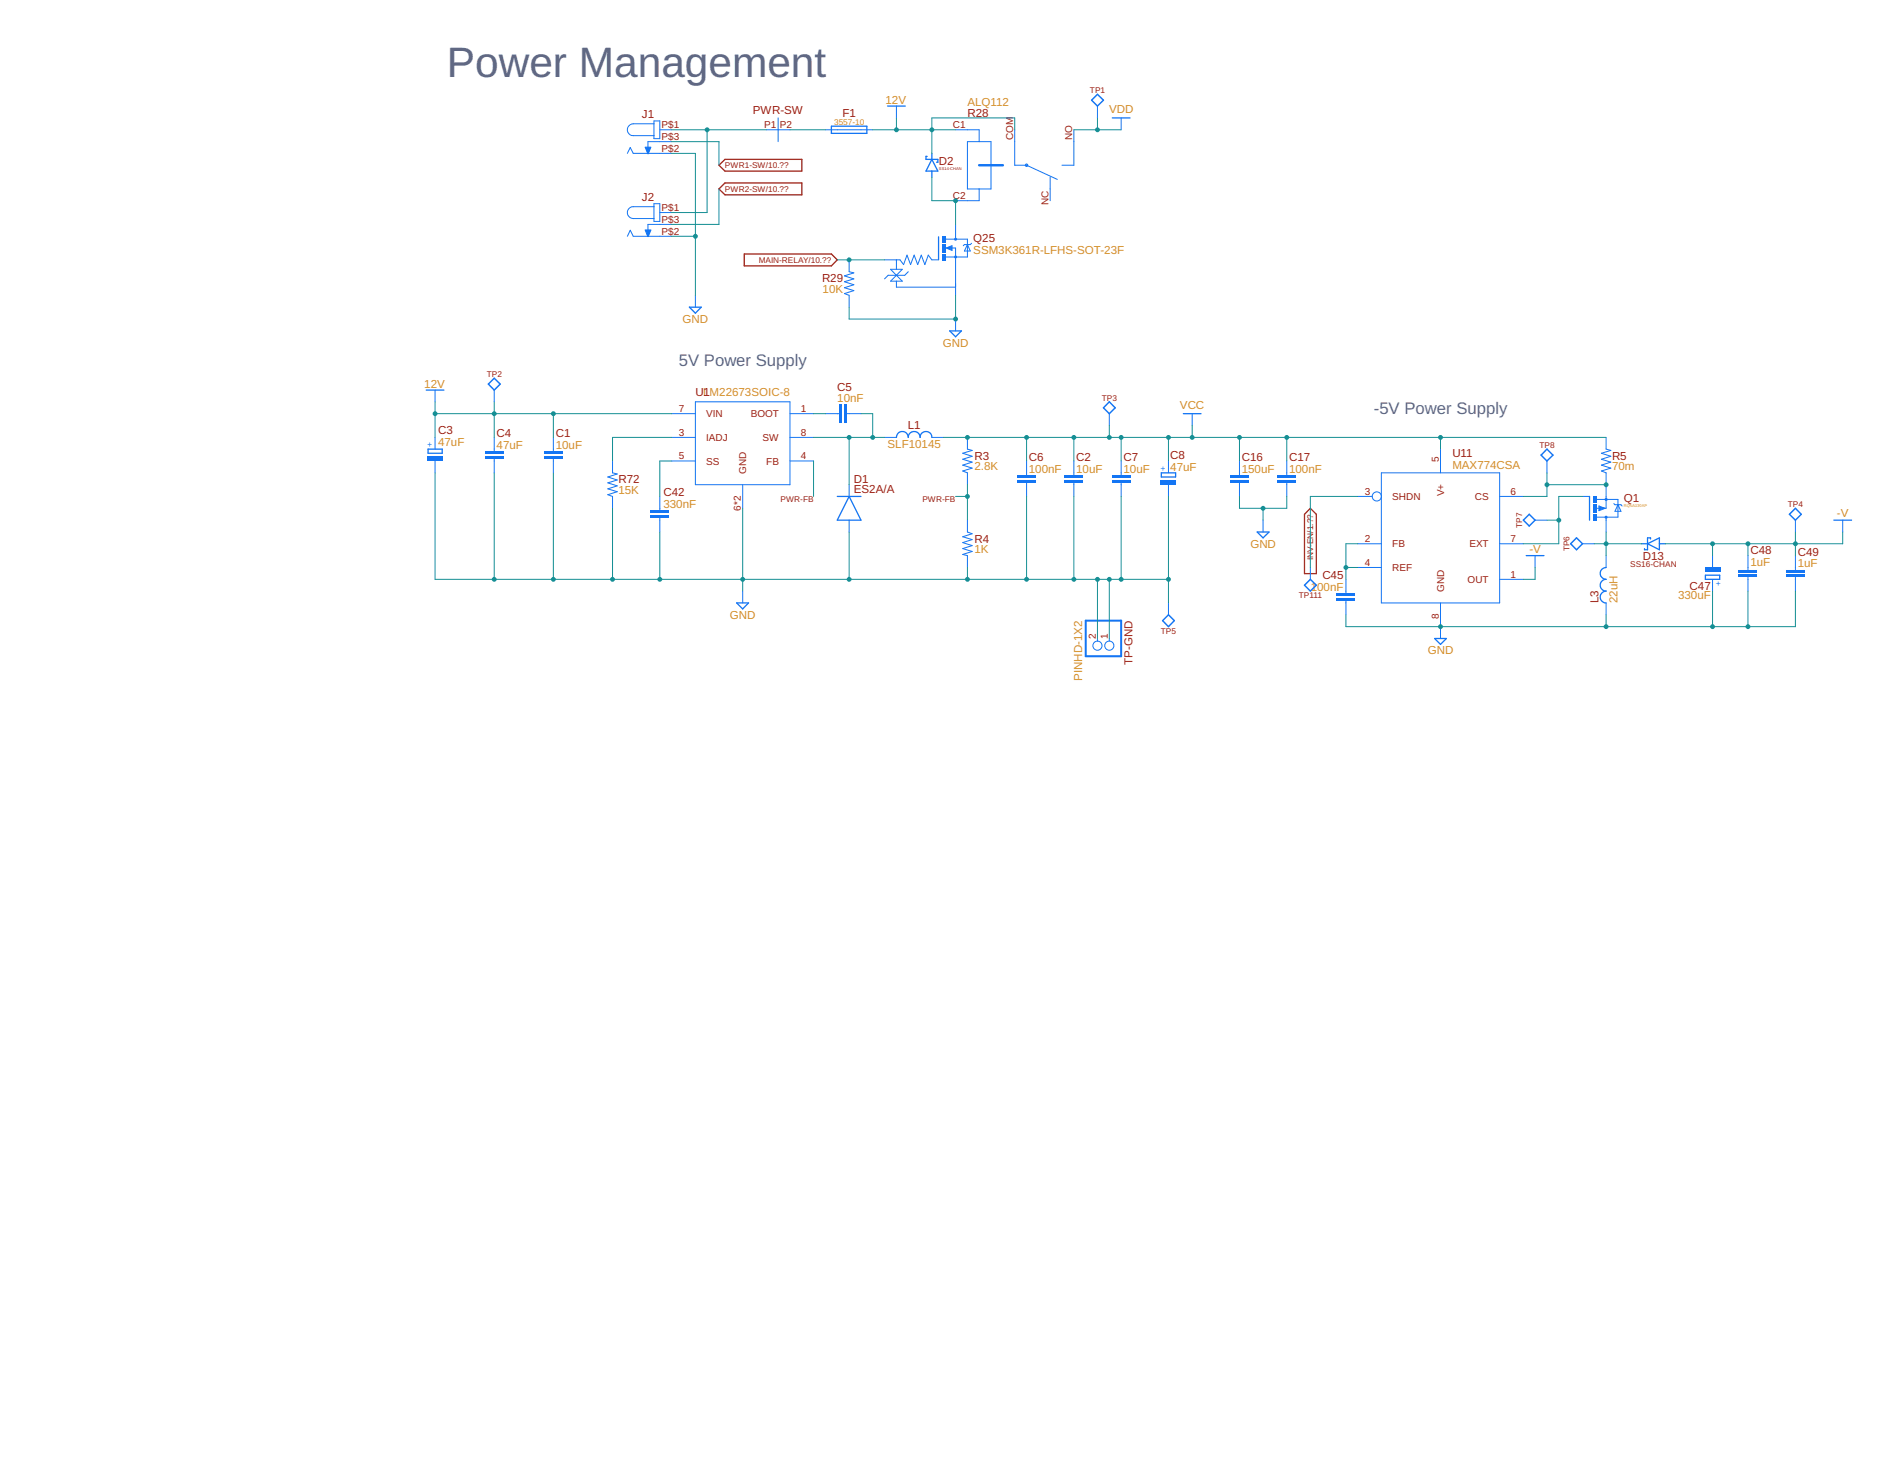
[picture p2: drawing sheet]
<svg xmlns="http://www.w3.org/2000/svg" width="279mm" height="216mm" viewBox="0 0 279 216" stroke-linecap="round" stroke-linejoin="round" font-family="sans-serif">
<path d="M106.5 24.5l.9-.9h11.4v1.7h-11.4zM106.5 28l.9-.9h11.4v1.8h-11.4zM110.3 37.6h12.9l.8 .9-.8 .9h-12.9zM194.1 75.3l.9 .9v8.7h-1.7v-8.7z" fill="none" stroke="#9c1f14" stroke-width=".19"/>
<g fill="none" stroke="#1375f4" stroke-width=".15">
<path d="M96.9 18.3h-3.1a.88 .88 0 0 0-.9 .9 .88 .88 0 0 0 .9 .9h3.1M96.9 17.9h.8v2.6h-.8zM97.7 19.2h1.8M132.8 15.7v1.8M92.9 22.7l.5-.9 .4 .9h5.7M92.9 35l.5-.9 .4 .9h5.7M96.9 30.6h-3.1a.88 .88 0 0 0-.9 .9 .88 .88 0 0 0 .9 .9h3.1M96.9 30.2h.8v2.6h-.8zM97.7 31.5h1.8M99.5 21h-3.5v1.7M99.5 33.2h-3.5v1.8M64.5 57.8v1.7"/>
<path d="M103 43.7v1.8M110 87.5v1.8"/>
</g>
<g fill="#1375f4" stroke="#1375f4" stroke-width=".15">
<path d="M95.6 21.8h.8l-.4 1z" fill-rule="evenodd"/>
<path d="M95.6 34.1h.8l-.4 .9z" fill-rule="evenodd"/>
</g>
<path d="M131.5 15.7h2.6M63.1 57.8h2.7M102.1 45.5h1.8l-.9 .9zM109.1 89.3h1.8l-.9 .9z" fill="none" stroke="#1375f4" stroke-width=".19"/>
<path d="M80.6 67.7h2.8" fill="none" stroke="#1375f4" stroke-width=".34"/>
<path d="M80.6 67.6h2.8v.3h-2.8zM80.6 67.6v.3h2.8v-.3z" fill="#1375f4"/>
<path d="M80.6 67h2.8" fill="none" stroke="#1375f4" stroke-width=".34"/>
<path d="M80.6 66.9h2.8v.3h-2.8zM80.6 66.9v.3h2.8v-.3z" fill="#1375f4"/>
<path d="M82 64.8v2.1M82 67.9v2.1" fill="none" stroke="#1375f4" stroke-width=".15"/>
<path d="M157.7 71.2h2.8" fill="none" stroke="#1375f4" stroke-width=".34"/>
<path d="M157.7 71.1h2.8v.3h-2.8zM157.7 71.1v.3h2.8v-.3z" fill="#1375f4"/>
<path d="M157.7 70.5h2.8" fill="none" stroke="#1375f4" stroke-width=".34"/>
<path d="M157.7 70.4h2.8v.3h-2.8zM157.7 70.4v.3h2.8v-.3z" fill="#1375f4"/>
<path d="M159.1 68.3v2.1M159.1 71.4v2.1" fill="none" stroke="#1375f4" stroke-width=".15"/>
<path d="M63.4 66.5h2.1v.6h-2.1z" fill="none" stroke="#1375f4" stroke-width=".19"/>
<path d="M63.3 67.7h2.3v.6h-2.3z" fill-rule="evenodd" fill="#1375f4"/>
<path d="M63.3 67.7h2.3v.6h-2.3zM63.3 67.7v.6h2.3v-.6z" fill="#1375f4"/>
<path d="M64.5 64.8v1.7M64.5 68.3v1.7" fill="none" stroke="#1375f4" stroke-width=".15"/>
<path d="M71.8 67.7h2.8" fill="none" stroke="#1375f4" stroke-width=".34"/>
<path d="M71.8 67.6h2.8v.3h-2.8zM71.8 67.6v.3h2.8v-.3z" fill="#1375f4"/>
<path d="M71.8 67h2.8" fill="none" stroke="#1375f4" stroke-width=".34"/>
<path d="M71.8 66.9h2.8v.3h-2.8zM71.8 66.9v.3h2.8v-.3z" fill="#1375f4"/>
<path d="M103 59.5h14v12.3h-14zM73.2 64.8v2.1M73.2 67.9v2.1M99.5 61.3h3.5M99.5 64.8h3.5M99.5 68.3h3.5M110 71.8v3.5M117 61.3h3.5M117 64.8h3.5M117 68.3h3.5" fill="none" stroke="#1375f4" stroke-width=".15"/>
<path d="M125.3 59.9v2.8" fill="none" stroke="#1375f4" stroke-width=".34"/>
<path d="M125.1 59.9h.3v2.8h-.3zM125.1 59.9v2.8h.3v-2.8z" fill="#1375f4"/>
<path d="M124.6 59.9v2.8" fill="none" stroke="#1375f4" stroke-width=".34"/>
<path d="M124.4 59.9h.3v2.8h-.3zM124.4 59.9v2.8h.3v-2.8z" fill="#1375f4"/>
<path d="M122.3 61.3h2.1M125.4 61.3h2.2M125.8 71.8v1.7M125.8 77v1.8M131 64.8h1.8M138 64.8h1.8" fill="none" stroke="#1375f4" stroke-width=".15"/>
<path d="M124 73.5h3.6M125.8 73.5l1.8 3.5h-3.6zM132.8 64.8a.88 .88 0 0 1 .9-.9 .88 .88 0 0 1 .9 .9 .88 .88 0 0 1 .8-.9 .88 .88 0 0 1 .9 .9 .87 .87 0 0 1 .9-.9 .87 .87 0 0 1 .8 .9" fill="none" stroke="#1375f4" stroke-width=".19"/>
<path d="M150.7 71.2h2.8" fill="none" stroke="#1375f4" stroke-width=".34"/>
<path d="M150.7 71.1h2.8v.3h-2.8zM150.7 71.1v.3h2.8v-.3z" fill="#1375f4"/>
<path d="M150.7 70.5h2.8" fill="none" stroke="#1375f4" stroke-width=".34"/>
<path d="M150.7 70.4h2.8v.3h-2.8zM150.7 70.4v.3h2.8v-.3z" fill="#1375f4"/>
<path d="M152.1 68.3v2.1M152.1 71.4v2.1" fill="none" stroke="#1375f4" stroke-width=".15"/>
<path d="M164.7 71.2h2.8" fill="none" stroke="#1375f4" stroke-width=".34"/>
<path d="M164.7 71.1h2.8v.3h-2.8zM164.7 71.1v.3h2.8v-.3z" fill="#1375f4"/>
<path d="M164.7 70.5h2.8" fill="none" stroke="#1375f4" stroke-width=".34"/>
<path d="M164.7 70.4h2.8v.3h-2.8zM164.7 70.4v.3h2.8v-.3z" fill="#1375f4"/>
<path d="M166.1 68.3v2.1M166.1 71.4v2.1" fill="none" stroke="#1375f4" stroke-width=".15"/>
<path d="M172 70h2.2v.6h-2.2z" fill="none" stroke="#1375f4" stroke-width=".19"/>
<path d="M172 71.2h2.2v.6h-2.2z" fill-rule="evenodd" fill="#1375f4"/>
<path d="M172 71.2h2.2v.6h-2.2zM172 71.2v.6h2.2v-.6z" fill="#1375f4"/>
<path d="M122.3 19.2h7M140.2 35.4h3.1v2.7h-3.1M140.2 36.7l.8-.3v.7zM140.9 36.7h.7v1.4M141.6 35v.4M143.3 36.2l.4 1h-.8zM143.9 36l-.2 .2h-.8l-.2 .2M143.3 64.8v1.7l.7 .2-1.4 .4 1.4 .5-1.4 .4 1.4 .4-1.4 .5 1.4 .4-1.4 .4 .7 .3v1.8M143.3 77v1.8l.7 .2-1.4 .5 1.4 .4-1.4 .4 1.4 .5-1.4 .4 1.4 .5-1.4 .4 .7 .2v1.7M173.1 68.3v1.7M173.1 71.8v1.7" fill="none" stroke="#1375f4" stroke-width=".15"/>
<path d="M123.2 18.7h5.2v1h-5.2z" fill="none" stroke="#1375f4" stroke-width=".19"/>
<path d="M140.9 36.6l-.6 .1 .6 .2v-.2h-.1" fill="none" stroke="#1375f4" stroke-width=".21"/>
<g fill="#1375f4">
<path d="M139.6 37.6h.5v.9h-.5z" fill-rule="evenodd"/>
<path d="M139.6 35h.5v.9h-.5z" fill-rule="evenodd"/>
<path d="M139.6 36.1h.5v1.2h-.5z" fill-rule="evenodd"/>
<circle cx="141.6" cy="38.1" r=".23"/>
<circle cx="141.6" cy="35.4" r=".23"/>
</g>
<g fill="#1375f4">
<path d="M141.3 38.1a.25 .25 0 0 1 .5 0 .25 .25 0 0 1-.5 0zM141.3 38.1a.25 .25 0 0 0 .5 0 .25 .25 0 0 0-.5 0z"/>
<path d="M141.3 35.4a.25 .25 0 0 1 .5 0 .25 .25 0 0 1-.5 0zM141.3 35.4a.25 .25 0 0 0 .5 0 .25 .25 0 0 0-.5 0z"/>
<path d="M139.6 37.6h.5v.9h-.5zM139.6 37.6v.9h.5v-.9z"/>
<path d="M139.6 35h.5v.9h-.5zM139.6 35v.9h.5v-.9z"/>
<path d="M139.6 36.1h.5v1.2h-.5zM139.6 36.1v1.2h.5v-1.2z"/>
</g>
<g fill="none" stroke="#1375f4" stroke-width=".15">
<path d="M141.6 19.2h3.5v1.8M150.3 19.2v5.3h1.8l4.5 2.1M159.1 19.2v5.3h-1.8M131 38.5h2.3l.6 .7 .5-1.4 .5 1.4 .5-1.4 .6 1.4 .5-1.4 .5 1.4 .5-1.4 .5 .7h.9M131.9 39.9h1.8l-.9 .9zM132.8 38.5v1.4M141.6 33.2v1.8M141.6 38.1v5.6M143.3 21h3.5v7h-3.5zM145.1 28v1.7h-3.5M155.6 26.2v3.5M131.9 41.6l.9-.8 .9 .8z"/>
<path d="M132.8 41.6v.9h8.8M134.6 40.2l-.6 .6h-2.4l-.6 .5"/>
</g>
<path d="M139 35.1v3.4" fill="none" stroke="#1375f4" stroke-width=".19"/>
<path d="M151.9 24.3l.2-.1 .2 .1v.3l-.3 .1-.2-.2 .2-.1 .2 .1-.1 .1-.3-.1z" fill-rule="evenodd" fill="#1375f4"/>
<path d="M151.9 24.3l.2-.1 .2 .1v.3l-.3 .1-.2-.2 .3-.1 .1 .1-.1 .1-.3-.1zM151.9 24.3l-.1 .2 .2 .1 .2-.1-.1-.1-.3 .1 .2 .2 .3-.1v-.3l-.2-.1z" fill="#1375f4"/>
<path d="M145.1 24.5h3.5" fill="none" stroke="#1375f4" stroke-width=".36"/>
<path d="M113.5 19.2h3.5M115.3 17.5v3.5M166.1 17.5v1.7M125.8 38.5v1.7l.7 .2-1.4 .5 1.4 .4-1.4 .4 1.4 .5-1.4 .4 1.4 .4-1.4 .5 .7 .2v1.8M141.6 47.2v1.8M90.7 68.3v1.7l.7 .2-1.4 .4 1.4 .5-1.4 .4 1.4 .4-1.4 .5 1.4 .4-1.4 .5 .7 .2v1.8M176.6 61.3v1.7" fill="none" stroke="#1375f4" stroke-width=".15"/>
<path d="M164.8 17.5h2.6M137.4 23.2h-.2v.4h1.7v.4h-.2M138 23.6l.9 1.7h-1.7zM138 22.7v.9M138 25.3v.9M140.7 49h1.7l-.8 .9zM175.3 61.3h2.6" fill="none" stroke="#1375f4" stroke-width=".19"/>
<path d="M96.4 76.5h2.7" fill="none" stroke="#1375f4" stroke-width=".34"/>
<path d="M96.3 76.3h2.8v.4h-2.7zM96.4 76.3v.4h2.7v-.4z" fill="#1375f4"/>
<path d="M96.4 75.8h2.7" fill="none" stroke="#1375f4" stroke-width=".34"/>
<path d="M96.3 75.6h2.8v.4h-2.7zM96.4 75.6v.4h2.7v-.4z" fill="#1375f4"/>
<g fill="none" stroke="#1375f4" stroke-width=".15">
<path d="M97.7 73.5v2.1M97.7 76.7v2.1M201.1 73.5h2.2M204.6 70h17.6v19.3h-17.6zM213.4 66.5v3.5M222.2 73.5h3.5M237.9 64.8v1.7l.7 .2-1.4 .4 1.4 .5-1.4 .4 1.4 .4-1.4 .5 1.4 .4-1.4 .4 .7 .3v1.8M201.1 80.5h3.5M201.1 84h3.5M213.4 89.3v5.3M222.2 85.8h3.5M222.2 80.5h3.5"/>
<circle cx="204" cy="73.5" r=".68"/>
</g>
<path d="M212.5 94.6h1.8l-.9 .8z" fill="none" stroke="#1375f4" stroke-width=".19"/>
<path d="M182.2 71.2h2.8" fill="none" stroke="#1375f4" stroke-width=".34"/>
<path d="M182.2 71.1h2.8v.3h-2.8zM182.2 71.1v.3h2.8v-.3z" fill="#1375f4"/>
<path d="M182.2 70.5h2.8" fill="none" stroke="#1375f4" stroke-width=".34"/>
<path d="M182.2 70.4h2.8v.3h-2.8zM182.2 70.4v.3h2.8v-.3z" fill="#1375f4"/>
<path d="M183.6 68.3v2.1M183.6 71.4v2.1" fill="none" stroke="#1375f4" stroke-width=".15"/>
<path d="M189.2 71.2h2.8" fill="none" stroke="#1375f4" stroke-width=".34"/>
<path d="M189.2 71.1h2.8v.3h-2.8zM189.2 71.1v.3h2.8v-.3z" fill="#1375f4"/>
<path d="M189.2 70.5h2.8" fill="none" stroke="#1375f4" stroke-width=".34"/>
<path d="M189.2 70.4h2.8v.3h-2.8zM189.2 70.4v.3h2.8v-.3z" fill="#1375f4"/>
<path d="M190.6 68.3v2.1M190.6 71.4v2.1M234.4 73.5h1.1M236.4 75.3h.6M236.5 74h3.2v2.6h-3.1M236.9 74.9l.9 .4-.9 .3zM237.9 73.5v1.8h-.2M237.9 76.6v.4M239.1 74.6l.1 .1h.9l.2 .2M239.7 74.7l.4 1h-.9zM237.9 82.3v1.7M237.9 89.3v1.7" fill="none" stroke="#1375f4" stroke-width=".15"/>
<path d="M235.5 73.5v3.5M244.5 79.8v-.1h-.4v1.7h-.5v-.2M237.9 84a.88 .88 0 0 0-.8 .9 .88 .88 0 0 0 .8 .9 .87 .87 0 0 0-.8 .9 .87 .87 0 0 0 .8 .8 .88 .88 0 0 0-.8 .9 .88 .88 0 0 0 .8 .9M243.2 80.5h.9M244.1 80.5l1.7-.8v1.7zM245.8 80.5h.9" fill="none" stroke="#1375f4" stroke-width=".19"/>
<path d="M237 75.1l.6 .2-.6 .1v-.1h.2" fill="none" stroke="#1375f4" stroke-width=".21"/>
<g fill="#1375f4">
<path d="M237.8 76.4l.1-.1 .2 .1v.4h-.3z" fill-rule="evenodd"/>
<path d="M236 73.5h.5v.9h-.5z" fill-rule="evenodd"/>
<path d="M236 76.1h.5v.9h-.5z" fill-rule="evenodd"/>
<path d="M236 74.7h.5v1.2h-.5z" fill-rule="evenodd"/>
<circle cx="237.9" cy="74" r=".24"/>
</g>
<g fill="#1375f4">
<path d="M237.7 74a.25 .25 0 0 1 .5 0 .25 .25 0 0 1-.5 0zM237.7 74a.25 .25 0 0 0 .5 0 .25 .25 0 0 0-.5 0z"/>
<path d="M237.8 76.4l.1-.1 .2 .1v.4h-.3zM237.8 76.4v.4h.3v-.4l-.2-.1z"/>
<path d="M236 73.5h.5v.9h-.5zM236 73.5v.9h.5v-.9z"/>
<path d="M236 76.1h.5v.9h-.5zM236 76.1v.9h.5v-.9z"/>
<path d="M236 74.7h.5v1.2h-.5zM236 74.7v1.2h.5v-1.2z"/>
</g>
<path d="M237.9 71.8v1.7M237.9 77v1.8" fill="none" stroke="#1375f4" stroke-width=".15"/>
<path d="M198 88.8h2.8" fill="none" stroke="#1375f4" stroke-width=".34"/>
<path d="M198 88.6h2.8v.3h-2.8zM198 88.6v.3h2.8v-.3z" fill="#1375f4"/>
<path d="M198 88.1h2.8" fill="none" stroke="#1375f4" stroke-width=".34"/>
<path d="M198 87.9h2.8v.3h-2.8zM198 87.9v.3h2.8v-.3z" fill="#1375f4"/>
<path d="M199.4 85.8v2.1M199.4 88.9v2.1" fill="none" stroke="#1375f4" stroke-width=".15"/>
<path d="M252.6 85.2h2.2v.6h-2.2z" fill="none" stroke="#1375f4" stroke-width=".19"/>
<path d="M252.6 84h2.2v.6h-2.2z" fill-rule="evenodd" fill="#1375f4"/>
<path d="M252.6 84h2.2v.6h-2.2zM252.6 84v.6h2.2v-.6z" fill="#1375f4"/>
<path d="M187.1 77v1.8M273 77v1.8M227.4 82.3v1.7M253.7 82.3v1.7M253.7 85.8v1.7" fill="none" stroke="#1375f4" stroke-width=".15"/>
<path d="M186.2 78.8h1.8l-.9 .9zM271.7 77h2.6M226.1 82.3h2.6" fill="none" stroke="#1375f4" stroke-width=".19"/>
<path d="M257.6 85.3h2.7" fill="none" stroke="#1375f4" stroke-width=".34"/>
<path d="M257.6 85.1h2.7l.1 .3h-2.8zM257.6 85.1v.3h2.7v-.3z" fill="#1375f4"/>
<path d="M257.6 84.6h2.7" fill="none" stroke="#1375f4" stroke-width=".34"/>
<path d="M257.6 84.4h2.7l.1 .3h-2.8zM257.6 84.4v.3h2.7v-.3z" fill="#1375f4"/>
<path d="M259 82.3v2.1M259 85.4v2.1" fill="none" stroke="#1375f4" stroke-width=".15"/>
<path d="M264.6 85.3h2.8" fill="none" stroke="#1375f4" stroke-width=".34"/>
<path d="M264.6 85.1h2.8v.3h-2.8zM264.6 85.1v.3h2.8v-.3z" fill="#1375f4"/>
<path d="M264.6 84.6h2.8" fill="none" stroke="#1375f4" stroke-width=".34"/>
<path d="M264.6 84.4h2.8v.3h-2.8zM264.6 84.4v.3h2.8v-.3z" fill="#1375f4"/>
<g fill="none" stroke="#1375f4" stroke-width=".15">
<path d="M162.6 15.7v1.8M73.2 57.8v1.7M164.3 61.3v1.7M227.4 77h1.8M229.2 68.3v1.7M266 77v1.8M162.6 94.6v.3M164.3 94.6v.3M173.1 89.3v1.7M194.1 84v1.8M234.4 80.5h1.8M266 82.3v2.1"/>
<path d="M266 85.4v2.1"/>
<circle cx="162.6" cy="95.6" r=".68"/>
<circle cx="164.3" cy="95.6" r=".68"/>
</g>
<path d="M161.7 14.8l.9-.8 .9 .8-.9 .9zM73.2 56l.9 .9-.9 .9-.9-.9zM164.3 59.5l.9 .9-.9 .9-.8-.9zM225.7 77l.8-.8 .9 .8-.9 .9zM229.2 66.5l.9 .9-.9 .9-.9-.9zM266 75.3l.8 .9-.8 .8-.9-.8zM173.1 91l.9 .9-.9 .9-.9-.9zM193.3 86.7l.8-.9 .9 .9-.9 .8zM232.7 80.5l.9-.8 .8 .8-.8 .9z" fill="none" stroke="#1375f4" stroke-width=".21"/>
<path d="M160.8 91.9h5.3v5.3h-5.3z" fill="none" stroke="#1375f4" stroke-width=".3"/>
<path d="M99.5 22.7h3.5v21M99.5 35h3.5" fill="none" stroke="#158f93" stroke-width=".15"/>
<circle cx="103" cy="35" r=".36" fill="#158f93"/>
<path d="M102.7 35a.36 .36 0 0 1 .7 0 .36 .36 0 0 1-.7 0zM102.7 35a.36 .36 0 0 0 .7 0 .36 .36 0 0 0-.7 0z" fill="#158f93"/>
<path d="M64.5 70v15.8h108.6v-12.3M73.2 70v15.8M82 70v15.8M90.7 75.3v10.5M97.7 78.8v7M110 75.3v12.2M125.8 78.8v7M152.1 73.5v12.3M159.1 73.5v12.3M166.1 73.5v12.3M143.3 84v1.8" fill="none" stroke="#158f93" stroke-width=".15"/>
<g fill="#158f93">
<circle cx="110" cy="85.8" r=".36"/>
<circle cx="97.7" cy="85.8" r=".36"/>
<circle cx="90.7" cy="85.8" r=".36"/>
<circle cx="82" cy="85.8" r=".36"/>
<circle cx="73.2" cy="85.8" r=".36"/>
<circle cx="152.1" cy="85.8" r=".36"/>
<circle cx="166.1" cy="85.8" r=".36"/>
<circle cx="159.1" cy="85.8" r=".36"/>
<circle cx="143.3" cy="85.8" r=".36"/>
<circle cx="125.8" cy="85.8" r=".36"/>
</g>
<g fill="#158f93">
<path d="M109.7 85.8a.36 .36 0 0 1 .7 0 .36 .36 0 0 1-.7 0zM109.7 85.8a.36 .36 0 0 0 .7 0 .36 .36 0 0 0-.7 0z"/>
<path d="M97.4 85.8a.36 .36 0 0 1 .7 0 .36 .36 0 0 1-.7 0zM97.4 85.8a.36 .36 0 0 0 .7 0 .36 .36 0 0 0-.7 0z"/>
<path d="M90.4 85.8a.36 .36 0 0 1 .7 0 .36 .36 0 0 1-.7 0zM90.4 85.8a.36 .36 0 0 0 .7 0 .36 .36 0 0 0-.7 0z"/>
<path d="M81.6 85.8a.36 .36 0 0 1 .7 0 .36 .36 0 0 1-.7 0zM81.6 85.8a.36 .36 0 0 0 .7 0 .36 .36 0 0 0-.7 0z"/>
<path d="M72.9 85.8a.36 .36 0 0 1 .7 0 .36 .36 0 0 1-.7 0zM72.9 85.8a.36 .36 0 0 0 .7 0 .36 .36 0 0 0-.7 0z"/>
<path d="M151.7 85.8a.36 .36 0 0 1 .7 0 .36 .36 0 0 1-.7 0zM151.7 85.8a.36 .36 0 0 0 .7 0 .36 .36 0 0 0-.7 0z"/>
<path d="M165.7 85.8a.4 .4 0 0 1 .8 0 .4 .4 0 0 1-.8 0zM165.7 85.8a.4 .4 0 0 0 .8 0 .4 .4 0 0 0-.8 0z"/>
<path d="M158.7 85.8a.36 .36 0 0 1 .7 0 .36 .36 0 0 1-.7 0zM158.7 85.8a.36 .36 0 0 0 .7 0 .36 .36 0 0 0-.7 0z"/>
<path d="M143 85.8a.36 .36 0 0 1 .7 0 .36 .36 0 0 1-.7 0zM143 85.8a.36 .36 0 0 0 .7 0 .36 .36 0 0 0-.7 0z"/>
<path d="M125.4 85.8a.4 .4 0 0 1 .8 0 .4 .4 0 0 1-.8 0zM125.4 85.8a.4 .4 0 0 0 .8 0 .4 .4 0 0 0-.8 0z"/>
</g>
<path d="M173.1 85.8v3.5" fill="none" stroke="#158f93" stroke-width=".15"/>
<circle cx="173.1" cy="85.8" r=".36" fill="#158f93"/>
<path d="M172.7 85.8a.4 .4 0 0 1 .8 0 .4 .4 0 0 1-.8 0zM172.7 85.8a.4 .4 0 0 0 .8 0 .4 .4 0 0 0-.8 0z" fill="#158f93"/>
<path d="M164.3 85.8v8.8" fill="none" stroke="#158f93" stroke-width=".15"/>
<circle cx="164.3" cy="85.8" r=".36" fill="#158f93"/>
<path d="M164 85.8a.36 .36 0 0 1 .7 0 .36 .36 0 0 1-.7 0zM164 85.8a.36 .36 0 0 0 .7 0 .36 .36 0 0 0-.7 0z" fill="#158f93"/>
<path d="M162.6 85.8v8.8" fill="none" stroke="#158f93" stroke-width=".15"/>
<circle cx="162.6" cy="85.8" r=".36" fill="#158f93"/>
<path d="M162.2 85.8a.36 .36 0 0 1 .7 0 .36 .36 0 0 1-.7 0zM162.2 85.8a.36 .36 0 0 0 .7 0 .36 .36 0 0 0-.7 0z" fill="#158f93"/>
<path d="M141.6 43.7v3.5h-15.8v-1.7" fill="none" stroke="#158f93" stroke-width=".15"/>
<circle cx="141.6" cy="47.2" r=".36" fill="#158f93"/>
<path d="M141.2 47.2a.36 .36 0 0 1 .7 0 .36 .36 0 0 1-.7 0zM141.2 47.2a.36 .36 0 0 0 .7 0 .36 .36 0 0 0-.7 0z" fill="#158f93"/>
<path d="M237.9 91v1.8M253.7 87.5v5.3h-54.3v-1.8" fill="none" stroke="#158f93" stroke-width=".15"/>
<g fill="#158f93">
<circle cx="213.4" cy="92.8" r=".36"/>
<circle cx="237.9" cy="92.8" r=".36"/>
</g>
<g fill="#158f93">
<path d="M213 92.8a.4 .4 0 0 1 .8 0 .4 .4 0 0 1-.8 0zM213 92.8a.4 .4 0 0 0 .8 0 .4 .4 0 0 0-.8 0z"/>
<path d="M237.6 92.8a.36 .36 0 0 1 .7 0 .36 .36 0 0 1-.7 0zM237.6 92.8a.36 .36 0 0 0 .7 0 .36 .36 0 0 0-.7 0z"/>
</g>
<path d="M266 87.5v5.3h-7" fill="none" stroke="#158f93" stroke-width=".15"/>
<circle cx="253.7" cy="92.8" r=".36" fill="#158f93"/>
<path d="M253.3 92.8a.4 .4 0 0 1 .8 0 .4 .4 0 0 1-.8 0zM253.3 92.8a.4 .4 0 0 0 .8 0 .4 .4 0 0 0-.8 0z" fill="#158f93"/>
<path d="M259 87.5v5.3h-5.3" fill="none" stroke="#158f93" stroke-width=".15"/>
<circle cx="259" cy="92.8" r=".36" fill="#158f93"/>
<path d="M258.6 92.8a.36 .36 0 0 1 .7 0 .36 .36 0 0 1-.7 0zM258.6 92.8a.36 .36 0 0 0 .7 0 .36 .36 0 0 0-.7 0z" fill="#158f93"/>
<path d="M183.6 73.5v1.8h7v-1.8M187.1 75.3v1.7" fill="none" stroke="#158f93" stroke-width=".15"/>
<circle cx="187.1" cy="75.3" r=".36" fill="#158f93"/>
<path d="M186.8 75.3a.36 .36 0 0 1 .7 0 .36 .36 0 0 1-.7 0zM186.8 75.3a.36 .36 0 0 0 .7 0 .36 .36 0 0 0-.7 0z" fill="#158f93"/>
<path d="M99.5 19.2h14M104.8 19.2v12.3h-5.3" fill="none" stroke="#158f93" stroke-width=".15"/>
<circle cx="104.8" cy="19.2" r=".36" fill="#158f93"/>
<path d="M104.4 19.2a.36 .36 0 0 1 .7 0 .36 .36 0 0 1-.7 0zM104.4 19.2a.36 .36 0 0 0 .7 0 .36 .36 0 0 0-.7 0z" fill="#158f93"/>
<path d="M129.3 19.2h12.3M132.8 17.5v1.7M150.3 19.2v-1.7h-12.3v5.2" fill="none" stroke="#158f93" stroke-width=".15"/>
<g fill="#158f93">
<circle cx="132.8" cy="19.2" r=".36"/>
<circle cx="138" cy="19.2" r=".36"/>
</g>
<g fill="#158f93">
<path d="M132.4 19.2a.4 .4 0 0 1 .8 0 .4 .4 0 0 1-.8 0zM132.4 19.2a.4 .4 0 0 0 .8 0 .4 .4 0 0 0-.8 0z"/>
<path d="M137.7 19.2a.36 .36 0 0 1 .7 0 .36 .36 0 0 1-.7 0zM137.7 19.2a.36 .36 0 0 0 .7 0 .36 .36 0 0 0-.7 0z"/>
</g>
<path d="M64.5 59.5v5.3M64.5 61.3h35M73.2 61.3v3.5M82 61.3v3.5" fill="none" stroke="#158f93" stroke-width=".15"/>
<g fill="#158f93">
<circle cx="64.5" cy="61.3" r=".36"/>
<circle cx="73.2" cy="61.3" r=".36"/>
<circle cx="82" cy="61.3" r=".36"/>
</g>
<g fill="#158f93">
<path d="M64.1 61.3a.36 .36 0 0 1 .7 0 .36 .36 0 0 1-.7 0zM64.1 61.3a.36 .36 0 0 0 .7 0 .36 .36 0 0 0-.7 0z"/>
<path d="M72.9 61.3a.36 .36 0 0 1 .7 0 .36 .36 0 0 1-.7 0zM72.9 61.3a.36 .36 0 0 0 .7 0 .36 .36 0 0 0-.7 0z"/>
<path d="M81.6 61.3a.36 .36 0 0 1 .7 0 .36 .36 0 0 1-.7 0zM81.6 61.3a.36 .36 0 0 0 .7 0 .36 .36 0 0 0-.7 0z"/>
</g>
<path d="M73.2 59.5v1.8M120.5 64.8h10.5M125.8 64.8v7M127.6 61.3h1.7v3.5" fill="none" stroke="#158f93" stroke-width=".15"/>
<g fill="#158f93">
<circle cx="125.8" cy="64.8" r=".36"/>
<circle cx="129.3" cy="64.8" r=".36"/>
</g>
<g fill="#158f93">
<path d="M125.4 64.8a.4 .4 0 0 1 .8 0 .4 .4 0 0 1-.8 0zM125.4 64.8a.4 .4 0 0 0 .8 0 .4 .4 0 0 0-.8 0z"/>
<path d="M128.9 64.8a.36 .36 0 0 1 .7 0 .36 .36 0 0 1-.7 0zM128.9 64.8a.36 .36 0 0 0 .7 0 .36 .36 0 0 0-.7 0z"/>
</g>
<path d="M120.5 68.3v5.2M141.6 73.5h1.7M143.3 71.8v5.2" fill="none" stroke="#158f93" stroke-width=".15"/>
<circle cx="143.3" cy="73.5" r=".36" fill="#158f93"/>
<path d="M143 73.5a.36 .36 0 0 1 .7 0 .36 .36 0 0 1-.7 0zM143 73.5a.36 .36 0 0 0 .7 0 .36 .36 0 0 0-.7 0z" fill="#158f93"/>
<path d="M99.5 21h7v3.5M106.5 28v5.2h-7M138 26.2v3.5h3.6v3.5M120.5 61.3h1.8" fill="none" stroke="#158f93" stroke-width=".15"/>
<circle cx="141.6" cy="29.7" r=".36" fill="#158f93"/>
<path d="M141.2 29.7a.36 .36 0 0 1 .7 0 .36 .36 0 0 1-.7 0zM141.2 29.7a.36 .36 0 0 0 .7 0 .36 .36 0 0 0-.7 0z" fill="#158f93"/>
<path d="M117 19.2h5.3M159.1 19.2h7" fill="none" stroke="#158f93" stroke-width=".15"/>
<circle cx="162.6" cy="19.2" r=".36" fill="#158f93"/>
<path d="M162.2 19.2a.36 .36 0 0 1 .7 0 .36 .36 0 0 1-.7 0zM162.2 19.2a.36 .36 0 0 0 .7 0 .36 .36 0 0 0-.7 0z" fill="#158f93"/>
<path d="M162.6 17.5v1.7M139.8 64.8h98.1M152.1 64.8v3.5M159.1 64.8v3.5M166.1 64.8v3.5M173.1 64.8v3.5M176.6 63v1.8M183.6 64.8v3.5M190.6 64.8v3.5M213.4 64.8v1.7" fill="none" stroke="#158f93" stroke-width=".15"/>
<g fill="#158f93">
<circle cx="143.3" cy="64.8" r=".36"/>
<circle cx="152.1" cy="64.8" r=".36"/>
<circle cx="159.1" cy="64.8" r=".36"/>
<circle cx="166.1" cy="64.8" r=".36"/>
<circle cx="173.1" cy="64.8" r=".36"/>
<circle cx="176.6" cy="64.8" r=".36"/>
<circle cx="183.6" cy="64.8" r=".36"/>
<circle cx="190.6" cy="64.8" r=".36"/>
<circle cx="213.4" cy="64.8" r=".36"/>
<circle cx="164.3" cy="64.8" r=".36"/>
</g>
<g fill="#158f93">
<path d="M143 64.8a.36 .36 0 0 1 .7 0 .36 .36 0 0 1-.7 0zM143 64.8a.36 .36 0 0 0 .7 0 .36 .36 0 0 0-.7 0z"/>
<path d="M151.7 64.8a.36 .36 0 0 1 .7 0 .36 .36 0 0 1-.7 0zM151.7 64.8a.36 .36 0 0 0 .7 0 .36 .36 0 0 0-.7 0z"/>
<path d="M158.7 64.8a.36 .36 0 0 1 .7 0 .36 .36 0 0 1-.7 0zM158.7 64.8a.36 .36 0 0 0 .7 0 .36 .36 0 0 0-.7 0z"/>
<path d="M165.7 64.8a.4 .4 0 0 1 .8 0 .4 .4 0 0 1-.8 0zM165.7 64.8a.4 .4 0 0 0 .8 0 .4 .4 0 0 0-.8 0z"/>
<path d="M172.7 64.8a.4 .4 0 0 1 .8 0 .4 .4 0 0 1-.8 0zM172.7 64.8a.4 .4 0 0 0 .8 0 .4 .4 0 0 0-.8 0z"/>
<path d="M176.3 64.8a.36 .36 0 0 1 .7 0 .36 .36 0 0 1-.7 0zM176.3 64.8a.36 .36 0 0 0 .7 0 .36 .36 0 0 0-.7 0z"/>
<path d="M183.3 64.8a.36 .36 0 0 1 .7 0 .36 .36 0 0 1-.7 0zM183.3 64.8a.36 .36 0 0 0 .7 0 .36 .36 0 0 0-.7 0z"/>
<path d="M190.3 64.8a.36 .36 0 0 1 .7 0 .36 .36 0 0 1-.7 0zM190.3 64.8a.36 .36 0 0 0 .7 0 .36 .36 0 0 0-.7 0z"/>
<path d="M213 64.8a.4 .4 0 0 1 .8 0 .4 .4 0 0 1-.8 0zM213 64.8a.4 .4 0 0 0 .8 0 .4 .4 0 0 0-.8 0z"/>
<path d="M164 64.8a.36 .36 0 0 1 .7 0 .36 .36 0 0 1-.7 0zM164 64.8a.36 .36 0 0 0 .7 0 .36 .36 0 0 0-.7 0z"/>
</g>
<path d="M124 38.5h7M164.3 63v1.8" fill="none" stroke="#158f93" stroke-width=".15"/>
<circle cx="125.8" cy="38.5" r=".36" fill="#158f93"/>
<path d="M125.4 38.5a.4 .4 0 0 1 .8 0 .4 .4 0 0 1-.8 0zM125.4 38.5a.4 .4 0 0 0 .8 0 .4 .4 0 0 0-.8 0z" fill="#158f93"/>
<path d="M99.5 64.8h-8.8v3.5M99.5 68.3h-1.8v5.2M237.9 71.8h-8.7v1.7h-3.5" fill="none" stroke="#158f93" stroke-width=".15"/>
<circle cx="237.9" cy="71.8" r=".36" fill="#158f93"/>
<path d="M237.6 71.8a.36 .36 0 0 1 .7 0 .36 .36 0 0 1-.7 0zM237.6 71.8a.36 .36 0 0 0 .7 0 .36 .36 0 0 0-.7 0z" fill="#158f93"/>
<path d="M229.2 70v1.8" fill="none" stroke="#158f93" stroke-width=".15"/>
<circle cx="229.2" cy="71.8" r=".36" fill="#158f93"/>
<path d="M228.8 71.8a.36 .36 0 0 1 .7 0 .36 .36 0 0 1-.7 0zM228.8 71.8a.36 .36 0 0 0 .7 0 .36 .36 0 0 0-.7 0z" fill="#158f93"/>
<path d="M237.9 78.8v3.5M237.9 80.5h5.3" fill="none" stroke="#158f93" stroke-width=".15"/>
<circle cx="237.9" cy="80.5" r=".36" fill="#158f93"/>
<path d="M237.6 80.5a.36 .36 0 0 1 .7 0 .36 .36 0 0 1-.7 0zM237.6 80.5a.36 .36 0 0 0 .7 0 .36 .36 0 0 0-.7 0z" fill="#158f93"/>
<path d="M229.2 77h1.7M234.4 73.5h-3.5v7h-5.2M236.2 80.5h1.7" fill="none" stroke="#158f93" stroke-width=".15"/>
<circle cx="230.9" cy="77" r=".36" fill="#158f93"/>
<path d="M230.6 77a.36 .36 0 0 1 .7 0 .36 .36 0 0 1-.7 0zM230.6 77a.36 .36 0 0 0 .7 0 .36 .36 0 0 0-.7 0z" fill="#158f93"/>
<path d="M199.4 84h1.7M201.1 80.5h-1.7v5.3" fill="none" stroke="#158f93" stroke-width=".15"/>
<circle cx="199.4" cy="84" r=".36" fill="#158f93"/>
<path d="M199 84a.4 .4 0 0 1 .8 0 .4 .4 0 0 1-.8 0zM199 84a.36 .36 0 0 0 .7 0 .36 .36 0 0 0-.7 0z" fill="#158f93"/>
<path d="M273 78.8v1.7h-26.3M253.7 80.5v1.8M259 80.5v1.8M266 80.5v1.8" fill="none" stroke="#158f93" stroke-width=".15"/>
<g fill="#158f93">
<circle cx="253.7" cy="80.5" r=".36"/>
<circle cx="259" cy="80.5" r=".36"/>
<circle cx="266" cy="80.5" r=".36"/>
</g>
<g fill="#158f93">
<path d="M253.3 80.5a.4 .4 0 0 1 .8 0 .4 .4 0 0 1-.8 0zM253.3 80.5a.4 .4 0 0 0 .8 0 .4 .4 0 0 0-.8 0z"/>
<path d="M258.6 80.5a.36 .36 0 0 1 .7 0 .36 .36 0 0 1-.7 0zM258.6 80.5a.36 .36 0 0 0 .7 0 .36 .36 0 0 0-.7 0z"/>
<path d="M265.6 80.5a.36 .36 0 0 1 .7 0 .36 .36 0 0 1-.7 0zM265.6 80.5a.36 .36 0 0 0 .7 0 .36 .36 0 0 0-.7 0z"/>
</g>
<path d="M201.1 73.5h-7v10.5M266 78.8v1.7M227.4 84v1.8h-1.7" fill="none" stroke="#158f93" stroke-width=".15"/>
<text font-size="6.3" fill="#606883" x="66.2" y="11.4">Power Management</text>
<g font-size="2.5" fill="#606883">
<text x="100.6" y="54.3">5V Power Supply</text>
<text x="203.5" y="61.3">-5V Power Supply</text>
</g>
<g font-size="1.7" fill="#9c1f14">
<text x="95.1" y="17.5">J1</text>
<text x="111.5" y="16.9">PWR-SW</text>
<text x="124.8" y="17.3">F1</text>
<text x="143.3" y="17.3">R28</text>
<text x="95.1" y="29.7">J2</text>
<text x="139.1" y="24.5">D2</text>
<text x="144.2" y="35.9">Q25</text>
<text x="121.8" y="41.8">R29</text>
<text x="103" y="58.6">ULM22673SOIC-8</text>
<text x="104.2" y="58.6">1</text>
<text x="124" y="57.9">C5</text>
<text x="64.9" y="64.3">C3</text>
<text x="73.6" y="64.8">C4</text>
<text x="82.3" y="64.8">C1</text>
<text x="134.5" y="63.5">L1</text>
<text x="91.6" y="71.6">R72</text>
<text x="126.5" y="71.5">D1</text>
<text x="144.4" y="68.1">R3</text>
<text x="152.4" y="68.3">C6</text>
<text x="159.4" y="68.3">C2</text>
<text x="166.4" y="68.3">C7</text>
<text x="173.4" y="67.9">C8</text>
<text x="184" y="68.3">C16</text>
<text x="191" y="68.3">C17</text>
<text x="215.2" y="67.7">U11</text>
<text x="238.8" y="68.1">R5</text>
<text x="98.3" y="73.5">C42</text>
<text x="126.5" y="73">ES2A/A</text>
<text x="240.6" y="74.4">Q1</text>
<text x="144.4" y="80.4">R4</text>
<text x="243.4" y="82.9">D13</text>
<text x="259.3" y="82.1">C48</text>
<text x="266.3" y="82.3">C49</text>
<text x="195.9" y="85.8">C45</text>
<text x="236.8" y="89.3" transform="rotate(-90 236.8 89.3)">L3</text>
<text x="250.3" y="87.3">C47</text>
<text x="167.8" y="98.5" transform="rotate(-90 167.8 98.5)">TP-GND</text>
</g>
<g font-size="1.7" fill="#d59028">
<text x="131.2" y="15.4">12V</text>
<text x="143.3" y="15.7">ALQ112</text>
<text x="164.3" y="16.8">VDD</text>
<text x="144.2" y="37.6">SSM3K361R-LFHS-SOT-23F</text>
<text x="101.1" y="47.9">GND</text>
<text x="121.9" y="43.4">10K</text>
<text x="139.7" y="51.4">GND</text>
<text x="62.8" y="57.4">12V</text>
<text x="124" y="59.5">10nF</text>
<text x="174.8" y="60.6">VCC</text>
<text x="64.9" y="66">47uF</text>
<text x="73.6" y="66.5">47uF</text>
<text x="82.3" y="66.5">10uF</text>
<text x="131.5" y="66.3">SLF10145</text>
<text x="144.4" y="69.7">2.8K</text>
<text x="152.4" y="70">100nF</text>
<text x="159.4" y="70">10uF</text>
<text x="166.4" y="70">10uF</text>
<text x="173.4" y="69.7">47uF</text>
<text x="184" y="70">150uF</text>
<text x="191" y="70">100nF</text>
<text x="215.2" y="69.5">MAX774CSA</text>
<text x="238.8" y="69.7">70m</text>
<text x="91.6" y="73.2">15K</text>
<text x="98.3" y="75.3">330nF</text>
<text x="272.1" y="76.6">-V</text>
<text x="144.4" y="81.9">1K</text>
<text x="185.2" y="81.1">GND</text>
<text x="226.6" y="81.8">-V</text>
<text x="259.3" y="83.9">1uF</text>
<text x="194.2" y="87.5">100nF</text>
<text x="239.6" y="89.3" transform="rotate(-90 239.6 89.3)">22uH</text>
<text x="248.6" y="88.7">330uF</text>
<text x="266.3" y="84">1uF</text>
<text x="108.1" y="91.7">GND</text>
<text x="160.3" y="100.8" transform="rotate(-90 160.3 100.8)">PINHD-1X2</text>
<text x="211.5" y="96.9">GND</text>
</g>
<g font-size="1.5" fill="#9c1f14">
<text x="98" y="19">P$1</text>
<text x="98" y="22.5">P$2</text>
<text x="98" y="20.7">P$3</text>
<text x="113.2" y="19">P1</text>
<text x="115.5" y="19">P2</text>
<text x="141.2" y="19">C1</text>
<text x="150.1" y="20.7" transform="rotate(-90 150.1 20.7)">COM</text>
<text x="158.8" y="20.7" transform="rotate(-90 158.8 20.7)">NO</text>
<text x="141.2" y="29.5">C2</text>
<text x="98" y="31.2">P$1</text>
<text x="98" y="34.7">P$2</text>
<text x="98" y="33">P$3</text>
<text x="155.3" y="30.4" transform="rotate(-90 155.3 30.4)">NC</text>
<text x="100.6" y="64.5">3</text>
<text x="100.6" y="61">7</text>
<text x="104.6" y="65.3">IADJ</text>
<text x="104.6" y="61.8">VIN</text>
<text x="111.2" y="61.8">BOOT</text>
<text x="112.9" y="65.3">SW</text>
<text x="118.6" y="61">1</text>
<text x="118.6" y="64.5">8</text>
<text x="100.6" y="68">5</text>
<text x="104.6" y="68.8">SS</text>
<text x="110.5" y="70.2" transform="rotate(-90 110.5 70.2)">GND</text>
<text x="113.5" y="68.8">FB</text>
<text x="118.6" y="68">4</text>
<text x="213.2" y="68.4" transform="rotate(-90 213.2 68.4)">5</text>
<text x="109.8" y="75.6" transform="rotate(-90 109.8 75.6)">6*2</text>
<text x="202.2" y="73.3">3</text>
<text x="206.3" y="74">SHDN</text>
<text x="213.9" y="73.5" transform="rotate(-90 213.9 73.5)">V+</text>
<text x="218.5" y="74.1">CS</text>
<text x="223.8" y="73.3">6</text>
<text x="202.2" y="80.3">2</text>
<text x="202.2" y="83.8">4</text>
<text x="206.3" y="81.1">FB</text>
<text x="217.7" y="81.1">EXT</text>
<text x="223.8" y="80.3">7</text>
<text x="206.3" y="84.6">REF</text>
<text x="213.9" y="87.7" transform="rotate(-90 213.9 87.7)">GND</text>
<text x="217.4" y="86.3">OUT</text>
<text x="223.8" y="85.5">1</text>
<text x="162.3" y="94.7" transform="rotate(-90 162.3 94.7)">2</text>
<text x="164.1" y="94.7" transform="rotate(-90 164.1 94.7)">1</text>
<text x="213.2" y="91.7" transform="rotate(-90 213.2 91.7)">8</text>
</g>
<g font-size="1.2" fill="#9c1f14">
<text x="161.5" y="13.8">TP1</text>
<text x="107.4" y="24.9">PWR1-SW/10.??</text>
<text x="107.4" y="28.4">PWR2-SW/10.??</text>
<text x="112.4" y="38.9">MAIN-RELAY/10.??</text>
<text x="72.1" y="55.8">TP2</text>
<text x="163.2" y="59.3">TP3</text>
<text x="228.1" y="66.3">TP8</text>
<text x="115.6" y="74.4">PWR-FB</text>
<text x="136.6" y="74.4">PWR-FB</text>
<text x="264.9" y="75.1">TP4</text>
<text x="194.6" y="82.9" transform="rotate(-90 194.6 82.9)">INV-EN/1.??</text>
<text x="225.5" y="78.1" transform="rotate(-90 225.5 78.1)">TP7</text>
<text x="232.5" y="81.6" transform="rotate(-90 232.5 81.6)">TP6</text>
<text x="241.5" y="83.9">SS16-CHAN</text>
<text x="192.4" y="88.6">TP111</text>
<text x="172" y="93.8">TP5</text>
</g>
<text font-size="1.2" fill="#d59028" x="123.6" y="18.5">3557-10</text>
<g font-size="1.2" fill="#1375f4">
<text x="64.1" y="66.2" transform="rotate(-90 64.1 66.2)">+</text>
<text x="172.7" y="69.7" transform="rotate(-90 172.7 69.7)">+</text>
<text x="255" y="86.8" transform="rotate(-90 255 86.8)">+</text>
</g>
<text font-size=".6" fill="#9c1f14" x="139.1" y="25.1">SS14-CHAN</text>
<text font-size=".6" fill="#d59028" x="240.6" y="75.1">RQ5A030AP</text>
</svg>
